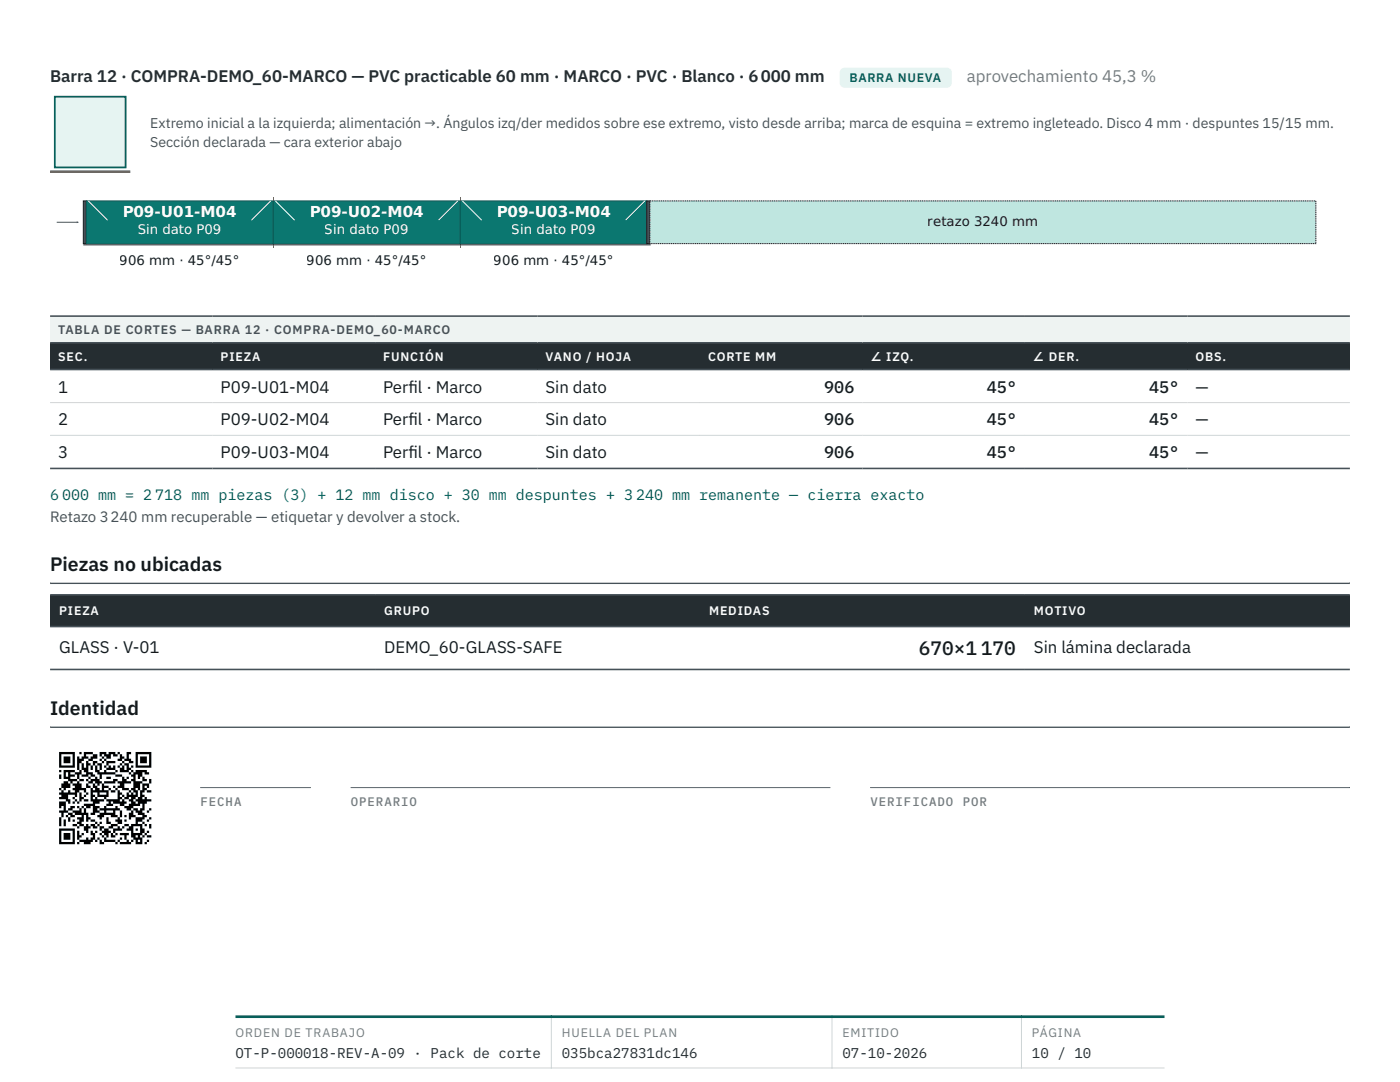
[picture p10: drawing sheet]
<svg xmlns="http://www.w3.org/2000/svg" width="279mm" height="216mm" viewBox="0 0 279 216" stroke-linecap="round" stroke-linejoin="round" font-family="sans-serif">
<path d="M167.6 13.5h22.4v4h-22.4z" fill="#e6f4f2"/>
<path d="M10 63.1h259.4v5.3h-259.4z" fill="#eef3f2"/>
<g fill="#252d31">
<path d="M10 68.4h32.4v5.3h-32.4z"/>
<path d="M42.4 68.4h32.5v5.3h-32.5z"/>
<path d="M74.9 68.4h32.4v5.3h-32.4z"/>
<path d="M107.3 68.4h32.4v5.3h-32.4z"/>
<path d="M139.7 68.4h32.4v5.3h-32.4z"/>
<path d="M172.1 68.4h32.5v5.3h-32.5z"/>
<path d="M204.5 68.4h32.5v5.3h-32.5z"/>
<path d="M237 68.4h32.4v5.3h-32.4z"/>
</g>
<path d="M10 80.3h259.4M10 86.9h259.4" fill="none" stroke="#cdd5d6" stroke-width=".2"/>
<path d="M10 63.1h259.4M10 68.4h259.4M10 73.7h259.4M10 93.5h259.4" fill="none" stroke="#465158" stroke-width=".32"/>
<path d="M10 116.2l259.4 .1zM10 116.2h259.4v.3h-259.4z" fill-rule="evenodd" fill="#465158"/>
<g fill="#252d31">
<path d="M10 118.7h64.9v6.3h-64.9z"/>
<path d="M74.9 118.7h64.8v6.3h-64.8z"/>
<path d="M139.7 118.7h64.8v6.3h-64.8z"/>
<path d="M204.5 118.7h64.9v6.3h-64.9z"/>
</g>
<path d="M10 118.7h259.4M10 125h259.4M10 133.6h259.4" fill="none" stroke="#465158" stroke-width=".32"/>
<path d="M10 144.9l259.4 .1zM10 144.9h259.4v.4h-259.4z" fill-rule="evenodd" fill="#465158"/>
<path d="M10.9 19.3h14.2v14.1h-14.2z" fill="#e6f4f2" stroke="#075f5a" stroke-width=".35"/>
<path d="M10 34.4h16z" fill="#000" stroke="#b25e09" stroke-width=".71" stroke-linecap="butt"/>
<path d="M16.6 40.1h.6v8.5h-.6z" fill="#465158" stroke="#161c1f" stroke-width=".2"/>
<path d="M11.3 44.4h4.3z" fill="#000" stroke="#465158" stroke-width=".2"/>
<path d="M15.3 44.2l.4 .2-.4 .1z" fill="#465158"/>
<path d="M17.2 40.1h37.2v8.5h-37.2z" fill="#0b7770" stroke="#075f5a" stroke-width=".2"/>
<path d="M17.6 40.1l3.9 3.8zM50.2 43.9l3.8-3.8z" fill="#000" stroke="#fcfdfc" stroke-width=".2"/>
<path d="M54.5 39.3v10.1" fill="none" stroke="#e56a32" stroke-width=".2"/>
<path d="M54.6 40.1h37.1v8.5h-37.1z" fill="#0b7770" stroke="#075f5a" stroke-width=".2"/>
<path d="M55 40.1l3.8 3.8zM91.4 40.1l-3.9 3.8z" fill="#000" stroke="#fcfdfc" stroke-width=".2"/>
<path d="M91.8 39.3v10.1" fill="none" stroke="#e56a32" stroke-width=".2"/>
<path d="M91.9 40.1h37.2v8.5h-37.2z" fill="#0b7770" stroke="#075f5a" stroke-width=".2"/>
<path d="M92.3 40.1l3.8 3.8zM124.9 43.9l3.8-3.8z" fill="#000" stroke="#fcfdfc" stroke-width=".2"/>
<path d="M129.1 40.1h.6v8.5h-.6z" fill="#465158" stroke="#161c1f" stroke-width=".2"/>
<path d="M129.7 40.1h132.9v8.5h-132.9z" fill="#bfe6e0" stroke="#161c1f" stroke-width=".2" stroke-dasharray=".2 .1" stroke-linecap="butt"/>
<path d="M16.6 48.9h113.3z" fill="#000" stroke="#161c1f" stroke-width=".2"/>
<path d="M11.8 150.3h3.1zM15.8 150.3h.5zM16.7 150.3h1.8zM19.9 150.3h1.3zM21.7 150.3h1.3zM23.5 150.3h.4zM25.3 150.3h.9zM27.1 150.3h3.1zM11.8 150.7h.4zM14.5 150.7h.4zM16.7 150.7h.5zM18.5 150.7h.9zM19.9 150.7h.4zM20.8 150.7h1.3zM22.6 150.7h.9zM23.9 150.7h.5zM25.3 150.7h.4zM27.1 150.7h.4zM29.8 150.7h.4zM11.8 151.2h.4zM12.7 151.2h1.3zM14.5 151.2h.4zM15.4 151.2h.4zM16.3 151.2h1.3zM18.1 151.2h1.3zM20.3 151.2h.5zM21.2 151.2h.9zM23.9 151.2h.9zM25.3 151.2h.4zM27.1 151.2h.4zM28 151.2h1.3zM29.8 151.2h.4zM11.8 151.6h.4zM12.7 151.6h1.3zM14.5 151.6h.4zM15.4 151.6h1.3zM17.6 151.6h.9zM19.9 151.6h.4zM20.8 151.6h.4zM23.5 151.6h.9zM24.8 151.6h1.4zM27.1 151.6h.4zM28 151.6h1.3zM29.8 151.6h.4zM11.8 152.1h.4zM12.7 152.1h1.3zM14.5 152.1h.4zM15.4 152.1h.9zM17.2 152.1h.4zM18.5 152.1h.9zM20.3 152.1h.5zM21.2 152.1h1.8zM24.4 152.1h.4zM25.7 152.1h.9zM27.1 152.1h.4zM28 152.1h1.3zM29.8 152.1h.4zM11.8 152.5h.4zM14.5 152.5h.4zM15.4 152.5h.4zM16.3 152.5h.4zM17.2 152.5h.9zM18.5 152.5h.5zM19.4 152.5h.9zM21.2 152.5h.5zM23.9 152.5h.5zM24.8 152.5h.9zM27.1 152.5h.4zM29.8 152.5h.4zM11.8 153h3.1zM15.4 153h.4zM16.3 153h.4zM17.2 153h.4zM18.1 153h.4zM19 153h.4zM19.9 153h.4zM20.8 153h.4zM21.7 153h.4zM22.6 153h.4zM23.5 153h.4zM24.4 153h.4zM25.3 153h.4zM26.2 153h.4zM27.1 153h3.1zM15.4 153.4h.4zM16.3 153.4h1.3zM18.1 153.4h.4zM19 153.4h.4zM19.9 153.4h.4zM21.2 153.4h1.8zM23.9 153.4h.9zM25.3 153.4h.9zM11.8 153.9h.4zM12.7 153.9h2.2zM15.8 153.9h.5zM16.7 153.9h.9zM19 153.9h.9zM20.8 153.9h.4zM23 153.9h.5zM23.9 153.9h1.8zM26.2 153.9h.4zM27.1 153.9h2.2zM12.7 154.3h.4zM13.6 154.3h.4zM14.9 154.3h1.4zM17.2 154.3h1.3zM19.4 154.3h3.6zM25.7 154.3h.5zM26.6 154.3h1.8zM28.9 154.3h.9zM11.8 154.8h.4zM12.7 154.8h.4zM13.6 154.8h1.3zM15.4 154.8h.4zM16.3 154.8h1.3zM18.1 154.8h.9zM19.9 154.8h.4zM23 154.8h1.4zM26.2 154.8h.9zM27.5 154.8h.9zM11.8 155.2h.4zM12.7 155.2h1.3zM15.4 155.2h.4zM17.6 155.2h.5zM19 155.2h.4zM19.9 155.2h.4zM21.2 155.2h.9zM24.4 155.2h.4zM25.3 155.2h.4zM26.6 155.2h.5zM27.5 155.2h.5zM28.4 155.2h.5zM13.6 155.7h1.8zM15.8 155.7h.9zM17.2 155.7h.4zM18.1 155.7h1.8zM22.6 155.7h.9zM24.4 155.7h.9zM26.2 155.7h.9zM28.4 155.7h.9zM29.8 155.7h.4zM12.7 156.1h.9zM14 156.1h.5zM15.4 156.1h.4zM17.6 156.1h.9zM19 156.1h1.3zM20.8 156.1h2.2zM23.5 156.1h2.7zM26.6 156.1h1.8zM29.8 156.1h.4zM12.2 156.6h1.8zM14.5 156.6h1.8zM17.2 156.6h.4zM18.5 156.6h.5zM19.4 156.6h.5zM20.3 156.6h.5zM23.9 156.6h.9zM26.6 156.6h1.4zM28.4 156.6h1.4zM12.2 157h1.8zM14.9 157h1.4zM17.2 157h.9zM18.5 157h.9zM20.3 157h1.4zM22.6 157h.4zM23.5 157h1.3zM26.6 157h1.4zM28.4 157h.5zM29.3 157h.5zM11.8 157.5h.4zM12.7 157.5h.4zM14.5 157.5h2.7zM18.1 157.5h.4zM19 157.5h.9zM20.3 157.5h.5zM21.7 157.5h.4zM23 157.5h.5zM24.4 157.5h1.3zM26.2 157.5h.9zM27.5 157.5h.5zM28.4 157.5h.9zM12.2 157.9h.5zM13.6 157.9h.4zM14.9 157.9h.9zM16.7 157.9h.5zM18.1 157.9h3.6zM22.1 157.9h.9zM23.5 157.9h.4zM25.7 157.9h.5zM26.6 157.9h.9zM28 157.9h.9zM29.3 157.9h.9zM11.8 158.4h3.6zM15.8 158.4h.5zM17.2 158.4h.4zM18.1 158.4h.4zM19.4 158.4h.5zM21.2 158.4h.5zM23.5 158.4h.9zM25.3 158.4h.4zM26.2 158.4h.4zM27.1 158.4h.4zM28 158.4h.4zM12.2 158.8h1.4zM14.9 158.8h.5zM15.8 158.8h.5zM16.7 158.8h.5zM18.1 158.8h.9zM19.4 158.8h2.3zM23.5 158.8h.4zM24.4 158.8h.4zM25.3 158.8h2.2zM28 158.8h.9zM11.8 159.3h1.8zM14.5 159.3h.4zM15.8 159.3h.9zM18.1 159.3h.4zM19 159.3h.4zM20.8 159.3h.4zM23.5 159.3h.9zM24.8 159.3h.9zM26.2 159.3h.9zM27.5 159.3h.9zM28.9 159.3h.4zM13.1 159.7h.9zM14.9 159.7h.5zM15.8 159.7h.5zM16.7 159.7h.9zM18.1 159.7h2.7zM21.2 159.7h2.7zM24.4 159.7h.4zM25.7 159.7h.9zM27.1 159.7h3.1zM11.8 160.1h1.3zM13.6 160.1h.4zM14.5 160.1h.4zM15.4 160.1h.4zM18.5 160.1h1.4zM21.7 160.1h.4zM22.6 160.1h2.7zM26.2 160.1h.9zM27.5 160.1h1.8zM11.8 160.6h1.3zM16.7 160.6h2.3zM21.2 160.6h1.4zM23.9 160.6h.9zM25.7 160.6h2.3zM28.4 160.6h.5zM11.8 161h.4zM12.7 161h.4zM14 161h.9zM15.4 161h.4zM16.3 161h.4zM17.2 161h.9zM18.5 161h1.4zM20.8 161h.4zM23 161h.5zM24.8 161h1.8zM28.4 161h.5zM12.7 161.5h.4zM13.6 161.5h.9zM15.8 161.5h.5zM16.7 161.5h.5zM18.5 161.5h.9zM19.9 161.5h4zM25.3 161.5h.9zM26.6 161.5h.9zM28 161.5h.9zM29.8 161.5h.4zM11.8 161.9h1.8zM14.5 161.9h1.8zM16.7 161.9h.5zM18.5 161.9h1.4zM20.8 161.9h.4zM22.6 161.9h.4zM23.9 161.9h.5zM26.2 161.9h.4zM27.1 161.9h1.3zM29.3 161.9h.5zM12.2 162.4h.5zM13.6 162.4h.9zM14.9 162.4h2.7zM18.1 162.4h.9zM19.9 162.4h3.1zM23.9 162.4h.5zM25.7 162.4h.9zM27.5 162.4h1.4zM12.2 162.8h.5zM13.1 162.8h.5zM14 162.8h.9zM16.3 162.8h.4zM17.2 162.8h.4zM19.4 162.8h1.4zM22.1 162.8h1.4zM23.9 162.8h.5zM24.8 162.8h.5zM25.7 162.8h1.4zM28.4 162.8h.9zM11.8 163.3h.4zM13.6 163.3h.4zM15.4 163.3h1.3zM17.2 163.3h.9zM19.9 163.3h.4zM21.2 163.3h.5zM23.5 163.3h.4zM25.7 163.3h.5zM27.1 163.3h1.8zM29.8 163.3h.4zM11.8 163.7h.4zM12.7 163.7h.4zM13.6 163.7h.4zM14.5 163.7h.4zM15.8 163.7h.9zM17.2 163.7h.4zM18.1 163.7h.9zM21.2 163.7h.5zM23 163.7h1.4zM24.8 163.7h.5zM27.1 163.7h1.3zM29.3 163.7h.5zM11.8 164.2h.4zM12.7 164.2h.4zM15.4 164.2h.9zM19 164.2h.4zM19.9 164.2h.4zM21.2 164.2h.9zM23.5 164.2h.9zM27.1 164.2h.4zM28.4 164.2h.5zM11.8 164.6h.4zM12.7 164.6h.4zM14.5 164.6h.9zM15.8 164.6h.9zM17.2 164.6h.4zM18.1 164.6h.9zM19.4 164.6h.5zM22.1 164.6h1.4zM24.8 164.6h.9zM26.2 164.6h2.2zM28.9 164.6h.4zM29.8 164.6h.4zM15.4 165.1h.4zM16.7 165.1h1.4zM18.5 165.1h.9zM19.9 165.1h.9zM21.7 165.1h.9zM23.5 165.1h.4zM24.4 165.1h.4zM25.7 165.1h.9zM28 165.1h.4zM29.8 165.1h.4zM11.8 165.5h3.1zM16.7 165.5h.9zM19.9 165.5h.4zM20.8 165.5h.9zM22.6 165.5h1.8zM25.3 165.5h1.3zM27.1 165.5h.4zM28 165.5h.9zM11.8 166h.4zM14.5 166h.4zM15.4 166h.4zM17.2 166h.4zM18.1 166h.4zM19 166h.4zM20.3 166h1.8zM22.6 166h.4zM26.2 166h.4zM28 166h.9zM29.3 166h.5zM11.8 166.4h.4zM12.7 166.4h1.3zM14.5 166.4h.4zM15.4 166.4h.4zM16.3 166.4h.4zM18.1 166.4h.9zM19.9 166.4h.4zM20.8 166.4h.9zM22.1 166.4h.5zM23 166.4h.5zM23.9 166.4h1.8zM26.2 166.4h2.2zM28.9 166.4h.4zM11.8 166.9h.4zM12.7 166.9h1.3zM14.5 166.9h.4zM15.4 166.9h.9zM18.5 166.9h.5zM20.3 166.9h.5zM21.2 166.9h.5zM22.1 166.9h.9zM24.8 166.9h.5zM26.2 166.9h.9zM27.5 166.9h.5zM28.4 166.9h.5zM29.3 166.9h.9zM11.8 167.3h.4zM12.7 167.3h1.3zM14.5 167.3h.4zM15.4 167.3h.4zM17.2 167.3h.4zM18.1 167.3h.9zM19.4 167.3h.5zM20.8 167.3h.4zM23.9 167.3h.5zM24.8 167.3h.5zM26.6 167.3h1.8zM11.8 167.8h.4zM14.5 167.8h.4zM15.8 167.8h2.7zM19 167.8h.4zM19.9 167.8h.4zM20.8 167.8h2.2zM23.5 167.8h.4zM25.3 167.8h.4zM26.2 167.8h.4zM27.1 167.8h.4zM28 167.8h.4zM29.3 167.8h.5zM11.8 168.2h3.1zM15.4 168.2h.4zM16.7 168.2h1.4zM19.9 168.2h.9zM23 168.2h.5zM23.9 168.2h2.3zM27.1 168.2h1.3zM28.9 168.2h.4z" fill="#000" stroke="#000" stroke-width=".45"/>
<g fill="#465158">
<path d="M40 157l22 .1zM40 157h22v.3h-22z" fill-rule="evenodd"/>
<path d="M70 157l95.7 .1zM70 157h95.7v.3h-95.7z" fill-rule="evenodd"/>
<path d="M173.7 157l95.7 .1zM173.7 157h95.7v.3h-95.7z" fill-rule="evenodd"/>
</g>
<path d="M47 213.1h185.4M110 202.6v10.6M166 202.6v10.6M203.9 202.6v10.6" fill="none" stroke="#cdd5d6" stroke-width=".2"/>
<path d="M47 202.9h185.4" fill="none" stroke="#075f5a" stroke-width=".53"/>
<g font-size="3.9" fill="#161c1f">
<text x="10" y="114">Piezas no ubicadas</text>
<text x="183.3" y="130.8">670×1 170</text>
<text x="10" y="142.7">Identidad</text>
</g>
<text font-size="3.4" fill="#252d31" x="10" y="16.4">Barra 12 · COMPRA-DEMO_60-MARCO — PVC practicable 60 mm · MARCO · PVC · Blanco · 6 000 mm</text>
<text font-size="3.4" fill="#727d82" x="193" y="16.4">aprovechamiento 45,3 %</text>
<g font-size="3.4" fill="#161c1f">
<text x="11.6" y="78.3">1</text>
<text x="44" y="78.3">P09-U01-M04</text>
<text x="76.5" y="78.3">Perf</text>
<text x="81.5" y="78.3">il · Marco</text>
<text x="108.9" y="78.3">Sin dato</text>
<text x="164.5" y="78.3">906</text>
<text x="196.9" y="78.3">45°</text>
<text x="229.3" y="78.3">45°</text>
<text x="238.6" y="78.3">—</text>
<text x="11.6" y="84.9">2</text>
<text x="44" y="84.9">P09-U02-M04</text>
<text x="76.5" y="84.9">Perf</text>
<text x="81.5" y="84.9">il · Marco</text>
<text x="108.9" y="84.9">Sin dato</text>
<text x="164.5" y="84.9">906</text>
<text x="196.9" y="84.9">45°</text>
<text x="229.3" y="84.9">45°</text>
<text x="238.6" y="84.9">—</text>
<text x="11.6" y="91.4">3</text>
<text x="44" y="91.4">P09-U03-M04</text>
<text x="76.5" y="91.4">Perf</text>
<text x="81.5" y="91.4">il · Marco</text>
<text x="108.9" y="91.4">Sin dato</text>
<text x="164.5" y="91.4">906</text>
<text x="196.9" y="91.4">45°</text>
<text x="229.3" y="91.4">45°</text>
<text x="238.6" y="91.4">—</text>
<text x="11.8" y="130.2">GLASS · V-01</text>
<text x="76.6" y="130.2">DEMO_60-GLASS-SAFE</text>
<text x="206.4" y="130.2">Sin lámina declarada</text>
</g>
<g font-size="3" fill="#fcfdfc">
<text x="24.4" y="43.3">P09-U01-M04</text>
<text x="61.7" y="43.3">P09-U02-M04</text>
<text x="99.1" y="43.3">P09-U03-M04</text>
</g>
<text font-size="3" fill="#075f5a" x="10" y="99.7">6 000 mm = 2 718 mm piezas (3) + 12 mm disco + 30 mm despuntes + 3 240 mm remanente — cierra exacto</text>
<text font-size="3" fill="#465158" x="10" y="104.2">Retazo 3 240 mm recuperable — etiquetar y devolver a stock.</text>
<g font-size="2.8" fill="#465158">
<text x="30" y="25.6">Extremo inicial a la izquierda; alimentación →. Ángulos izq/der medidos sobre ese extremo, visto desde arriba; marca de esquina = extremo ingleteado. Disco 4 mm · despuntes 15/15 mm.</text>
<text x="30" y="29.2">Sección declarada — cara exterior abajo</text>
</g>
<g font-size="2.8" fill="#252d31">
<text x="47" y="211">OT-P-000018-REV-A-09 · Pack de corte</text>
<text x="112.1" y="211">035bca27831dc146</text>
<text x="168.1" y="211">07-10-2026</text>
<text x="205.9" y="211">10 / 10</text>
</g>
<g font-size="2.7" fill="#fcfdfc">
<text x="27.5" y="46.7">Sin dato P09</text>
<text x="64.8" y="46.7">Sin dato P09</text>
<text x="102.1" y="46.7">Sin dato P09</text>
</g>
<g font-size="2.7" fill="#161c1f">
<text x="185.2" y="45.1">retazo 3240 mm</text>
<text x="23.9" y="52.9">906 mm · 45°/45°</text>
<text x="61.2" y="52.9">906 mm · 45°/45°</text>
<text x="98.5" y="52.9">906 mm · 45°/45°</text>
</g>
<text font-size="2.5" fill="#075f5a" x="169.6" y="16.4">BARRA NUEVA</text>
<text font-size="2.5" fill="#465158" x="11.6" y="66.7">TABLA DE CORTES — BARRA 12 · COMPRA-DEMO_60-MARCO</text>
<g font-size="2.5" fill="#fcfdfc">
<text x="11.6" y="72">SEC.</text>
<text x="44" y="72">PIEZA</text>
<text x="76.5" y="72">FUNCIÓN</text>
<text x="108.9" y="72">VANO / HOJA</text>
<text x="141.3" y="72">CORTE MM</text>
<text x="173.7" y="72">∠ IZQ.</text>
<text x="206.1" y="72">∠ DER.</text>
<text x="238.6" y="72">OBS.</text>
<text x="11.8" y="122.8">PIEZA</text>
<text x="76.6" y="122.8">GRUPO</text>
<text x="141.5" y="122.8">MEDIDAS</text>
<text x="206.4" y="122.8">MOTIVO</text>
</g>
<g font-size="2.5" fill="#727d82">
<text x="40" y="160.9">FECHA</text>
<text x="70" y="160.9">OPERARIO</text>
<text x="173.7" y="160.9">VERIFICADO POR</text>
<text x="47" y="206.9">ORDEN DE TRABAJO</text>
<text x="112.1" y="206.9">HUELLA DEL PLAN</text>
<text x="168.1" y="206.9">EMITIDO</text>
<text x="205.9" y="206.9">PÁGINA</text>
</g>
</svg>
